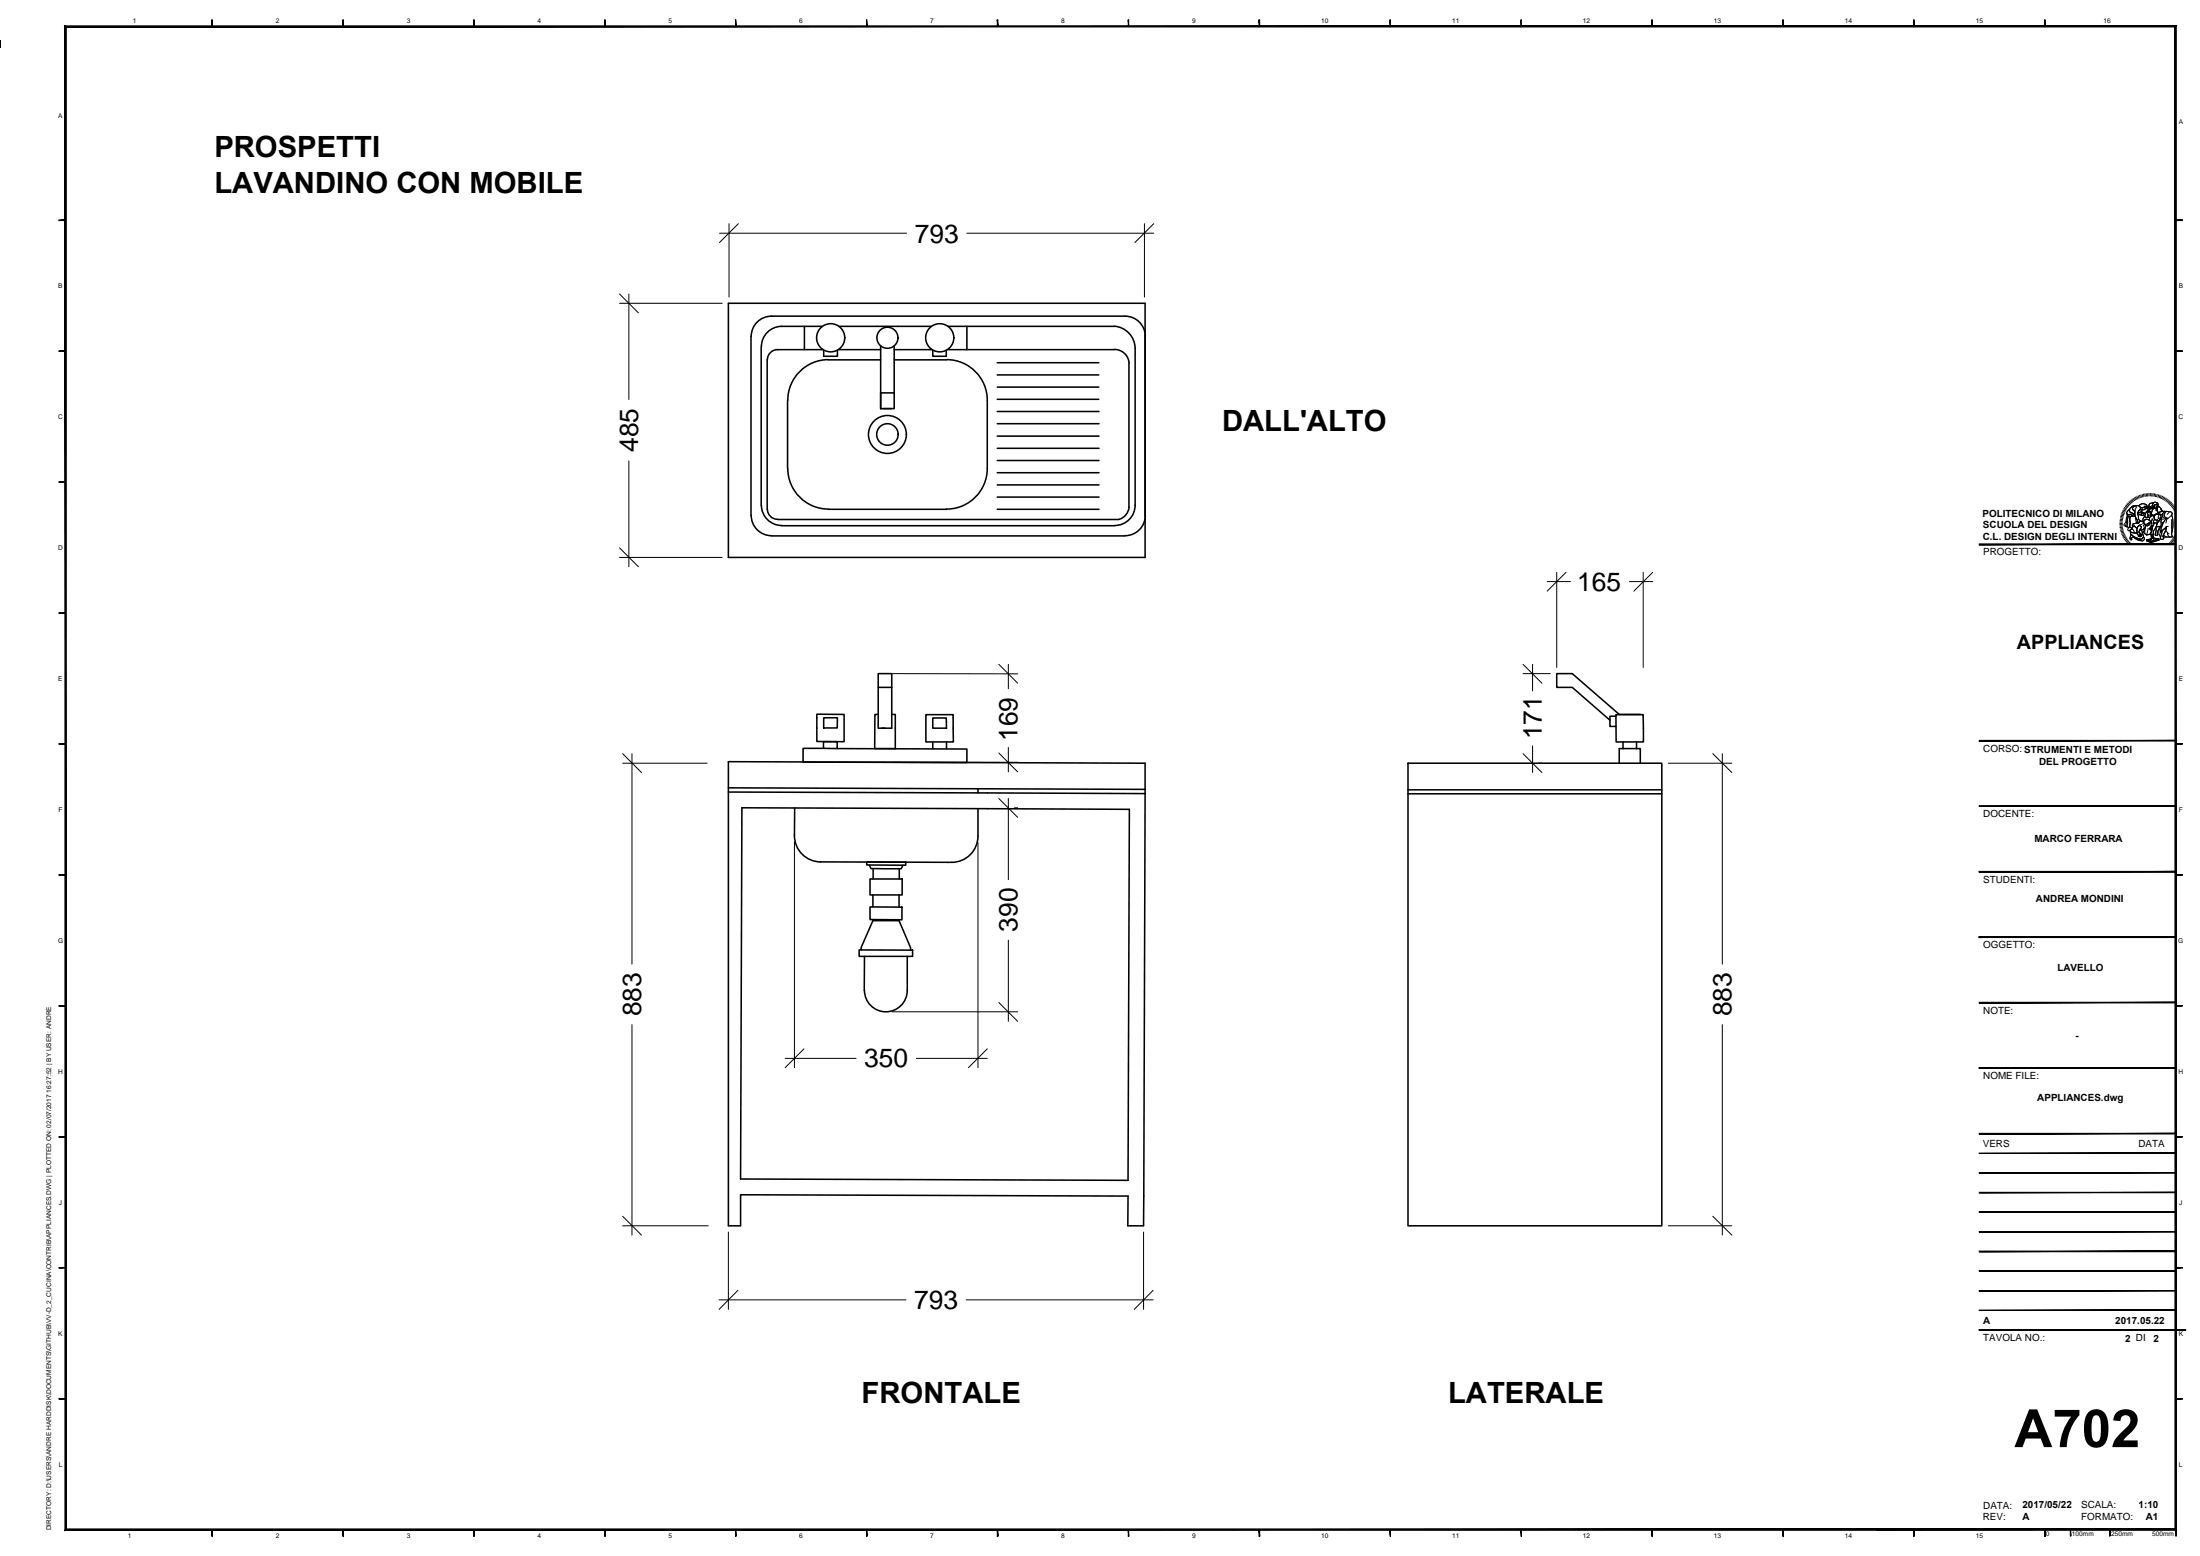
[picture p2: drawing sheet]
<svg xmlns="http://www.w3.org/2000/svg" width="420mm" height="297mm" viewBox="0 0 420 297" stroke-linecap="round" stroke-linejoin="round" font-family="sans-serif">
<!-- layer: IF-FURN -->
<g fill="none" stroke="#000" stroke-width=".3">
<path d="M139.1 57.9h79.6v48.5h-79.6zM143.4 64.2v34.2M143.5 64.2a3.9 3.9 0 0 1 3.8-3.8h67.6a3.9 3.9 0 0 1 3.8 3.8M145.4 66.2v30.3M146.5 68.7v28.5M148.5 66.7h8.6M148.5 66.7a1.93 1.93 0 0 0-1.9 2M149.3 62.3h7.7M149.3 62.3a3.9 3.9 0 0 0-3.9 3.9M150.4 76.4v13M153.6 62.3v4.4M157.3 66.9v1.1h2.6v-1.1"/>
<path d="M158.2 68.7h10M158.2 68.7a7.8 7.8 0 0 0-7.7 7.7M160.1 66.7h8.1M160.2 62.3h17.6M168.2 66v12h2.6v-12M168.2 78h.1M168.7 78h1.5M170.8 75h-2.6v3M170.8 66.7h7.1M170.8 68.7h10M178.1 66.9v1.1h2.6v-1.1M180.8 68.7a7.8 7.8 0 0 1 7.8 7.7v13a7.8 7.8 0 0 1-7.8 7.8"/>
<path d="M180.9 66.7h31.9M181.1 62.3h31.8M184.7 62.3v4.4M190.5 69.2h19.3M190.5 71.6h19.3M190.5 73.9h19.3M190.5 76.2h19.3M190.5 78.6h19.4M212.8 66.7a2.77 2.77 0 0 1 2.8 2.5v27.6a2.69 2.69 0 0 1-1.9 2.4M212.9 62.3a4.3 4.3 0 0 1 3.9 4.2M216.8 66.5v29.9a3.9 3.9 0 0 1-3.9 3.9M143.5 98.4a3.9 3.9 0 0 0 3.8 3.9"/>
<path d="M145.4 96.4a3.9 3.9 0 0 0 3.9 3.9M146.6 97.2a1.93 1.93 0 0 0 1.9 1.9M148.5 99.2h65.2M150.5 89.4a7.8 7.8 0 0 0 7.7 7.8M158.2 97.2h22.6M190.5 80.9h19.4M190.5 83.3h19.4M190.5 85.6h19.4M190.5 87.9h19.4M190.5 90.2h19.4M190.5 92.6h19.4M190.5 94.9h19.4"/>
<path d="M190.5 97.2h19.4M218.7 98.4a3.9 3.9 0 0 1-3.8 3.9M147.3 102.3h67.5M149.3 100.4h63.6M156 136.3l5.2 .1v5.2l-5.2-.1zM157.3 137h2.6v2h-2.6zM167.7 136.4h-.6l-.1 6.5h4v-6.5h-.7M167.7 131.2v-2.6h2.6v2.6M168.4 139h1.9v-7.8h-2.6v7.8h1.3M176.8 136.4h5.2l.1 5.2h-5.3zM178.1 137.1h2.6l.1 1.9h-2.7zM308.6 136.4h5.2l.1 5.2h-5.2z"/>
<path d="M308.6 136.7h-1.1v2h1.1M313.3 136.4h-4.1l-8.9-7.8h-3v2.6h3l7.2 6.3M139.1 145.4l79.6 .3-.3 88.3h-3v-5.7l-74-.2v5.9h-2.3zM139.1 151.2l79.6 .3M139.1 150.4l79.6 .3M141.7 154.2l74 .3-.3 70.8-74-.2zM151.8 154.2l-.1 5.3a5 5 0 0 0 5 5l25 .1a5 5 0 0 0 5.1-5v-5.2M157.3 142.9h-3.9v2.6l31.3 .1v-2.6l-24.8-.1M157.3 141.6h2.6v1.3h-2.6zM178.1 141.6v1.3M180.8 141.6v1.3M186.8 150.6v.8"/>
<path d="M268.9 145.7h48.5v88.3h-48.5zM268.9 150.8h48.5M268.9 151.5h48.5M309.2 145.7v-2.8h4.1v2.8M310 141.6v1.3M312.5 141.6v1.3M165.5 164.5l7.5 .1v.6l-7.5-.1zM166 165.1l.3 .7h2.9h2.9l.3-.6M166.2 173.1l6.1 .1v2.4l-6.1-.1zM166.2 167.8h6.1v3h-6.1zM166.7 175.8l-2.2 5.1v.4M166.7 175.8h5l2.2 5.1v.5"/>
<path d="M166.7 170.8v2.3M166.7 175.5v.3M166.8 165.8v2M171.7 170.8v2.3M171.7 175.6v.2M171.7 165.8v2M164.1 181.3l10.2 .1v1.2h-10.2zM165.1 182.6v6.5M173.3 182.6v6.5a4.1 4.1 0 0 1-4.1 4.1 4.1 4.1 0 0 1-4.1-4.1"/>
<circle cx="158.6" cy="64.5" r="2.69"/>
<circle cx="169.5" cy="64.5" r="2.01"/>
<circle cx="179.5" cy="64.5" r="2.69"/>
<circle cx="169.5" cy="82.9" r="3.6"/>
<circle cx="169.5" cy="82.9" r="2.05"/>
</g>
<!-- layer: G-ANNO-LOGO -->
<g fill="none" stroke="#000" stroke-width=".19">
<path d="M404.8 99.6l.5 .1M404.8 99.9h.5M404.9 99.4h.5M404.9 99.1l.5 .1M405 98.8l.4 .2M405 98.6l.5 .1M405 98.3l.6 .2M405.1 98.1l.5 .1M405.3 97.8l.4 .2M405.3 97.6l.5 .2M405.5 97.4l.4 .2M405.6 97.1l.4 .3"/>
<path d="M405.7 96.9l.4 .2M405.9 96.6l.4 .3M406 96.4l.4 .4M406.2 96.2l.4 .3M406.3 98.2h.7l.2 .2 .5-.3 .1 .4h-1.5zM406.3 98.1v.4M406.4 96l.3 .4M406.4 98.5l-.6 1.9 .3 .2M406.5 97.4l.2-.2v.4l.2 .2 .8 .3-.5 .3-.2-.2h-.7l-.2-.4zM406.6 98.5l.3 .1-.2 .4v1.7l-.6-.2 .2-.6a1.32 1.32 0 0 1 .3-1.3zM406.6 98.6h-.1a1.25 1.25 0 0 0-.1 1.2l-.3 .7 .6 .2M406.6 95.8l.3 .4"/>
<path d="M406.7 97.2a.6 .6 0 0 0-.3 1h.6l.2 .2 .5-.3M406.7 95.7l.4 .3M406.8 97a1.54 1.54 0 0 1 1.5-.5h-.2a.56 .56 0 0 0-.7 .3 .56 .56 0 0 0 .1 .7h.3l-.1 .5a.71 .71 0 0 1-.8-.1 .71 .71 0 0 1-.1-.9zM406.9 98.6l.9-.1 .1 .3a.67 .67 0 0 1 .3 .8 .67 .67 0 0 1-.8 .4l-.2 .4 .2 .1-.2 .3a.58 .58 0 0 1-.4-.9l-.1-.9zM406.9 98.6l-.2 .4 .1 1.7M407 95.5l.3 .4M407.2 95.3l.3 .4M407.3 96.9a.84 .84 0 0 1 1.5 .1l-.3 .5a.72 .72 0 0 0-.1 1 .75 .75 0 0 0 .5 1 .42 .42 0 0 0-.5 .4l-.2-.1v-.3a2.81 2.81 0 0 1-.4-2h-.3l-.3-.4zM407.4 95.2l.3 .4M407.6 95l.3 .4M407.7 98.1l-.3-.1a.65 .65 0 0 1-.6-.3 .65 .65 0 0 1 0-.7 1.21 1.21 0 0 1 2 0l-.3 .4a.78 .78 0 0 0-.1 1.1 .75 .75 0 0 0 .5 1l-.4 .1M407.8 98.5h-1.5l-.2 .2a1.9 1.9 0 0 1-.5 1.5l.2 .2"/>
<path d="M407.8 94.9l.3 .4M407.9 98.8l.2 1.1M408.1 96.8a2.35 2.35 0 0 0 .1 2.7l-.1 .1 .2 .3h.2l.1-.3M408.1 94.8l.2 .4M408.2 99.8l-.8 .2-.2 .4 .2 .1M408.3 96.5a.71 .71 0 0 0-1 .8l.4 .2M408.3 94.6l.2 .5M408.4 97.9l.6-.2 .2 .2h-.2l-.1 .3 .2 .1a.44 .44 0 0 1-.7-.4zM408.4 97.5l.3-.2 .5-.1a.65 .65 0 0 1-.8 .7l-.2 .1zM408.4 97.9a.44 .44 0 0 0 .7 .4M408.5 96.5l.5-.3 .9 .1a.22 .22 0 0 1 .2 .2 .22 .22 0 0 1-.2 .3l-.3-.2a.59 .59 0 0 1-.8 .2M408.6 96.5a1.03 1.03 0 0 1 1.5 0l-.1 .3-.3-.2a.63 .63 0 0 1-.6 .3 .63 .63 0 0 1-.5-.4z"/>
<path d="M408.6 94.6l.2 .4M408.7 96.8a.6 .6 0 0 0 1-.2l.2 .2-.2 .4-.3 .2-.2-.2-.5 .1 .1-.3zM408.9 94.5l.1 .4M408.9 99.5h.1a.88 .88 0 0 1 .6 1.4l-.2 .1M409 97.9h.6l-.2 .1v.3l-.2 .1-.3-.2zM409 97.7l.2 .2M409.1 97.5v.1l-.9 .4M409.1 94.4l.1 .5M409.2 97.2l-.3 .4M409.2 99.9l.5 .4M409.3 97.9h-.3l-.1 .3 .3 .2h.2v-.4l.2-.1-.4 .1M409.4 99.5a.72 .72 0 0 1 .9-.3l.3 .2 .2 .4h-.4l-.6 .4h-.2z"/>
<path d="M409.4 99.6a.73 .73 0 0 1 .7-.4 .73 .73 0 0 1 .7 .6l-1.1 .3M409.4 94.3v.5M409.5 97.2h.1M409.6 98.6l-.4 .5v.5M409.6 96.9l.1 .1M409.6 94.3l.1 .5M409.6 96.9v.1M409.9 97.1l.3-.2 .3 .1v-.1l.1 .1a.32 .32 0 0 1-.2 .3 .32 .32 0 0 1-.4-.2zM409.9 96.8l-.2 .3-.3 .3-.2-.2-.5 .1M409.9 94.2l.1 .5M409.9 97.7a.61 .61 0 0 1 .7-.1 .61 .61 0 0 1 .3 .6 .17 .17 0 0 1 0 .3 .17 .17 0 0 1-.2 0l-.1-.2a.4 .4 0 0 0 .1-.6 .4 .4 0 0 0-.7 .1 .71 .71 0 0 1 .1 1l-.4-.1a.24 .24 0 0 1-.1-.2 .24 .24 0 0 1 .1-.2zM410.1 97.7a.54 .54 0 0 1 .6 .1 .54 .54 0 0 1 .1 .7l-.2 .2h-.4z"/>
<path d="M410.2 94.2v.5M410.2 96.9l.2-.3 .3 .1 .1 .4h-.2M410.3 96.7h.4l.1 .4h-.2l-.1-.2v.1l-.3-.1zM410.3 100l.1 .1M410.3 97.8h.1M410.4 97.8l-.1 .1M410.4 94.2v.5M410.5 97l-.3-.1-.3 .2h.1a.27 .27 0 0 0 .4 .2 .27 .27 0 0 0 .1-.4v.2M410.5 98.8v.5M410.5 99.9v.2a.36 .36 0 0 1-.3 .3 .36 .36 0 0 1-.4-.2M410.5 97.7l.3 .2h-.2M410.7 97.8l-.4-.2-.3 .2a.65 .65 0 0 1 0 1 .32 .32 0 0 1-.3-.2 .32 .32 0 0 1 0-.4 .58 .58 0 0 1 .5-.7 .58 .58 0 0 1 .7 .6 .22 .22 0 0 1 .1 .3 .22 .22 0 0 1-.3 .1v-.2"/>
<path d="M410.7 94.2v.5M410.7 98l-.1 .1M410.8 97.9v.3l-.6 .1M410.8 98.5l-.2 .2h-.4M410.8 97.1l.2-.1 .1 .3-.3 .6M410.9 96.7l.1 .4M410.9 98.2l-.1-.3 .3-.6-.1-.3-.2 .1v-.2l-.3-.3a.45 .45 0 0 1 .1-.5 .45 .45 0 0 1 .6 0 .98 .98 0 0 0 0 1.1l.1-.4 .2 .3 .4-.1-.1 .4h.1l.3 .5-.8 .5M411 94.2l-.1 .5M411 98.4l.4 .2M411 99l-.1 1M411.1 99.9l-.3 .3v.3M411.2 99l-.3 .7"/>
<path d="M411.2 96l-.4 .1a.44 .44 0 0 0-.4 .5M411.2 94.2l-.1 .5M411.3 96.8l.2 .3 .3-.1M411.4 95.9a.57 .57 0 0 1 .7 .1 .57 .57 0 0 1 0 .7l-.1 .6-.2 .2 .2-.9-.1-.4-.1 .1a1 1 0 0 0-.6 .9 1.09 1.09 0 0 1 .2-1.3zM411.4 95.9a.55 .55 0 0 1 .6 .1 .55 .55 0 0 1 .1 .7l-.1 .6-.2 .2 .2-.9a.37 .37 0 0 0-.4-.3 .37 .37 0 0 0-.3 .4l-.1 .5a1.09 1.09 0 0 1 .2-1.3zM411.4 98.4a1.23 1.23 0 0 1 1.5 0 .99 .99 0 0 1-.8 1 .54 .54 0 0 1-.7-.4zM411.4 99.9l.7-.1-.4 .9-.5 .7 .1 .5-.5 .5a2.47 2.47 0 0 1 .3-1.6zM411.4 96.6h.2M411.4 99.9l-.2 .3a5.9 5.9 0 0 0-.4 2.7v.2l.3-.8 .3 .7-.2-1-.3 .5M411.5 99.1l-.2 .5 .1 .3 .8-.2 .3-.4M411.5 94.3l-.1 .5M411.5 96.6v.1"/>
<path d="M411.5 96.9l.1 .1M411.5 96.3l.2 .1 .2-.2 .1 .4-.1 .4-.3 .1a.38 .38 0 0 1-.3-.4 .38 .38 0 0 1 .2-.4zM411.5 96.8l.1 .1M411.7 94.3l-.1 .5M411.8 96.7l.1 .1M411.8 96.8h.1M411.9 97.4l.3 .5M412 94.4l-.1 .5M412 99.2h.1M412.1 97.9l.6-.2 .7-.1-.5 .7zM412.1 99.8l-.4 .9-.5 .7v.7M412.1 96.6l.4 .3 .5 .7-.6 .2a.67 .67 0 0 1-.3-1.1z"/>
<path d="M412.1 99.2h-.2M412.2 96.6l.3 .3 .3 .5M412.2 99.4h-.1M412.3 94.4l-.2 .5M412.5 94.5l-.1 .5M412.6 99.1h.2l-.1 1.3-.9 .2 .2-.8zM412.6 97.3l.4 .3M412.6 98.9l-.1 .3M412.6 98.2l.3 .1 .1 .2M412.7 94.6l-.1 .5M412.8 99.1l-.1 1.4-.2 .3a1.21 1.21 0 0 0 .1 1.6M412.9 98.3a.81 .81 0 0 1 1.3-.6 .42 .42 0 0 1 .6 .2 .42 .42 0 0 1-.2 .6l-.2 .2a.83 .83 0 0 1-1.4-.2"/>
<path d="M413 98.5l-.3 .4a.62 .62 0 0 1-.8 .5l-.1-.1a.67 .67 0 0 1-.4-1 .67 .67 0 0 1 1.1-.1l.1 .2a.43 .43 0 0 1-.4 .6l.1-.6a.54 .54 0 0 0-.6-.2 .54 .54 0 0 0-.3 .5M413 99.7v.4M413 94.7l-.2 .5M413.3 94.9l-.3 .4M413.3 99l-.6 .1M413.5 95l-.3 .4M413.5 97.6l-1.1 .2-.4 .2M413.6 99a5.1 5.1 0 0 0-1 2.6l1.1-1 .4-.1M413.7 97.6l.5 .2a.39 .39 0 0 1 .5 .1 .39 .39 0 0 1 0 .5l.3 .8a7.1 7.1 0 0 1-.3 2.8l.3 .5h-1.9l.7-1.9-1.2 1a5.4 5.4 0 0 1 1-2.6h.4l-.2-.1a.58 .58 0 0 1-.5-.7zM413.7 97.6l-.4 .6a.68 .68 0 0 0 .7 .8M413.7 95.1l-.3 .4M413.9 99l-.3 .9"/>
<path d="M413.9 95.3l-.3 .4M414.1 95.4l-.2 .4M414.1 97.9l-.2 .3M414.4 95.6l-.4 .4M414.6 95.8l-.4 .4M414.7 98.4a6.3 6.3 0 0 1 0 3.5l.3 .6h-1.9M414.7 99.2l.1 2.5M414.7 96l-.3 .3M414.9 96.2l-.4 .3M415.1 96.4l-.4 .3M415.2 96.6l-.4 .3M415.4 96.8l-.4 .3"/>
<path d="M415.5 97.1l-.4 .2M415.7 97.3l-.5 .2M415.8 99.9h.5M415.8 99.6h.5M415.8 97.5l-.5 .2M415.9 97.8l-.5 .1M416 98l-.5 .2M416.1 98.3l-.5 .1M416.1 98.5l-.4 .2M416.2 98.8l-.5 .1M416.3 99l-.5 .1M416.3 99.3l-.5 .1"/>
<path d="M405.3 100.1l-.5 .1M405.4 100.4h-.5M405.4 100.7h-.5M405.4 100.9l-.5 .1M405.5 101.1l-.5 .1M405.6 101.4l-.6 .1M405.6 101.6l-.5 .2M405.7 101.8l-.5 .2M405.8 102.1l-.5 .2M405.9 102.3l-.5 .2M406 102.5l-.4 .2M406.1 102.7l-.4 .3"/>
<path d="M406.3 102.9l-.5 .3M406.4 103.1l-.4 .3M406.6 103.3l-.4 .3M406.7 103.5l-.3 .3M406.8 101.2a1.03 1.03 0 0 0 1.3 .4M406.9 101.5l.2 .1a1.04 1.04 0 0 0 1 0v.3l.3 .3v.2l.2-.2 .2 .2-.2-.3 .3 .3-.1-.3h.3l-.6-.4 .2-.6a.52 .52 0 0 1 .5 .6 .7 .7 0 0 1 .2 .8 .7 .7 0 0 1-.7 .4h-.1a2.58 2.58 0 0 1-1.7-1.2zM406.9 101.5a1.38 1.38 0 0 1-.2 1.2l.1 .2a.17 .17 0 0 0 .2 .2 .17 .17 0 0 0 .2-.2h-.2a.35 .35 0 0 1 .3-.3 .35 .35 0 0 1 .4 .2l.7 .4h.5a.44 .44 0 0 0 .6-.2 .44 .44 0 0 0-.1-.5M406.9 103.7l-.4 .3M407 102l.3 .3a1.85 1.85 0 0 0 1.9 .5l.1-.3a.41 .41 0 0 1 .2 .6 .41 .41 0 0 1-.6 .1l-.9-.3a.61 .61 0 0 0-.9-.2l.1 .2a.17 .17 0 0 1-.2 .2 .17 .17 0 0 1-.2-.2zM407 102l.9 .6 1 .5M407.1 103.8l-.4 .4M407.1 100.8a.38 .38 0 0 0-.5 0 .38 .38 0 0 0 0 .5l.1-.1a.48 .48 0 0 1 .5-.1 .48 .48 0 0 1 .4 .4"/>
<path d="M407.2 104l-.2 .4M407.3 100.1l.9-.3 .3 .1a.39 .39 0 0 1 .2-.4 .39 .39 0 0 1 .4 .1 .81 .81 0 0 1 .6 .9 .81 .81 0 0 1-1 .6l.2-.3a.36 .36 0 0 0-.1-.4 .36 .36 0 0 0-.4 0l-.3 .5-.5-.5-.2 .1-.1-.1zM407.3 100.6l.3-.2a.78 .78 0 0 1 .4 1.3l-.2 .1a.85 .85 0 0 1-1-.6l.2-.2 .2 .1v-.3zM407.5 104.1l-.3 .4M407.5 100.3l.6 .6M407.6 100.4l-.4 .4v.2M407.6 104.3l-.2 .4M407.8 104.4l-.2 .4M408.1 104.5l-.3 .5M408.3 104.6l-.2 .5M408.4 100.4a.36 .36 0 0 1 .4 0 .36 .36 0 0 1 .1 .4l-.4 .9 .6 .5-.3-.1 .1 .3-.3-.3 .1 .4-.1-.3-.2 .2v-.1a1.26 1.26 0 0 1 0-1.9zM408.5 104.8l-.2 .4"/>
<path d="M408.7 104.8l-.1 .5M408.9 104.9l-.1 .5M409 101.2l.2 .5a.7 .7 0 0 1 .2 .8 .7 .7 0 0 1-.7 .4h-.1M409.1 100.1l-.6 .2M409.2 105l-.1 .5M409.3 100.2a.54 .54 0 0 1 .1 .7 .54 .54 0 0 1-.7 .2M409.4 101.6l.6 .5M409.4 105.1l-.1 .4M409.6 101.2v.7M409.7 100.1l.8-.3v.3a.43 .43 0 0 1-.4 .3 .43 .43 0 0 1-.4-.3zM409.7 105.1l-.1 .5M409.7 100.1a.45 .45 0 0 0 .5 .2 .45 .45 0 0 0 .3-.4l.3-.1-.2-.4-.4-.2-.4-.1-.4 .6-.2-.1 .2-.8 .2-.2 .2 .1h.8l.3-.2v-.3l.5 .2 .1 .7-.2 .5 .1 .3-.2 .4a.51 .51 0 0 0-.5 .6h-.2l.2 .2 .1-.1v.3l.2-.2-.2 .9-.2-.1a.64 .64 0 0 1-1 0l-.3-.3 .3-.4 .1-.8"/>
<path d="M409.7 100.7l-.1 .5-.4 .6M409.8 100.2l-.1 .1M409.9 105.1l-.1 .5M410 103.1l1.4-.4 .9 .2-1.5 .4zM410 103.1l.8 .2v.2l-.8-.2zM410.2 105.1l-.1 .5M410.2 100.9l-.2 1.2 .8-.1M410.2 100.3h.1M410.3 100.2h.1M410.3 100v.1M410.4 105.2v.5M410.5 100.9h.2a.51 .51 0 0 1 .5-.6l-.3 1-.1-.3-.1 .1z"/>
<path d="M410.6 105.2v.5M410.8 103.3l1.5-.4v.2l-1.5 .5zM410.8 103.3v.2M410.9 100.4h.1M410.8 100.9v.4l.2-.2M410.8 100.7l.1 .2 .1-.2M410.9 105.2v.4M411.1 102.1l.1-.1 .1 .8-.2-.5-.3 .6zM411.1 105.1l.1 .5M411.2 100.3a.51 .51 0 0 0-.5 .6h-.2l.2 .2 .1-.1M411.4 105.1v.5M411.6 105.1l.1 .5"/>
<path d="M411.8 100.6l.6-.1-.2 .6a.77 .77 0 0 0-.1 1h-.5zM411.9 105l.1 .5M412.1 105l.1 .4M412.3 102.9v.2l-1.5 .5-.8-.3v-.2l.8 .2 1.5-.4a4.7 4.7 0 0 0-2.3 .2M412.3 104.9l.2 .5M412.5 104.8l.2 .5M412.7 100.5l-.9 .1-.2 1.1a.32 .32 0 0 0 0 .4 .32 .32 0 0 0 .5 0 .87 .87 0 0 1 .2-1.1l.1-.5M412.7 101.5l-.1 .2 .2 .1M412.7 104.7l.3 .4M412.9 101.3l.9-.7-.1 .5-.6 1.2 .2 .5a.33 .33 0 0 1-.5 .2 .33 .33 0 0 1-.2-.4zM413 104.6l.2 .5M413.2 104.5l.3 .4"/>
<path d="M413.3 102.2l.5 .3M413.4 104.3l.3 .5M413.6 104.2l.3 .4M413.6 101.3l.6 .7M413.8 100.6l-.7 1.9a.3 .3 0 0 1 .1 .4 .3 .3 0 0 1-.5 0h-.1v-.2l.3-1.4M413.8 104l.3 .5M413.9 101.7l.1 .4 .4 .4M414 103.9l.3 .4M414.2 103.7l.3 .4M414.4 103.6l.3 .3M414.5 103.4l.4 .3M414.7 103.2l.4 .3"/>
<path d="M414.8 103l.4 .3M415 102.8l.4 .3M415.1 102.6l.4 .3M415.2 102.4l.5 .2M415.3 102.2l.5 .2M415.4 102l.5 .1M415.5 101.7l.5 .2M415.6 101.5l.5 .1M415.7 101.2l.4 .2M415.7 101l.5 .1M415.8 100.8l.5 .1M415.8 100.1h.5"/>
<path d="M415.8 100.5l.5 .1M415.8 100.3h.5"/>
</g>
<!-- layer: G-ANNO-TTLB -->
<g fill="#fff" stroke="#fff" stroke-width=".19">
<path d="M396.7 103.9l23.1 3.2-4.3-3.2zM396.7 103.9l23.1 3.2h-23.1z"/>
<path d="M415.5 93h4.3l-4.3 10.9zM419.8 93l-4.3 10.9 4.3 3.2z"/>
</g>
<path d="M396.7 103.9h18.8v-10.9h4.3v14.1h-23.1z" fill="none" stroke="#fff" stroke-width=".19"/>
<g fill="#000" stroke="#000" stroke-width=".19">
<path d="M0 7.8l.1 1.2zM0 7.8l.1 1.2z"/>
<path d="M12.4 4.9l.3 287v-286.7zM12.4 4.9l.3 287-.3 .2zM12.7 291.9l-.3 .2 403-.2zM12.4 292.1l403-.2 .2 .2zM415.4 5.2v286.7l.2 .2zM415.4 5.2l.2-.3v287.2zM12.7 5.2h402.7l.2-.3zM12.4 4.9h403.2l-402.9 .3z"/>
<path d="M40.5 3.8l.1 1.3zM40.5 3.8l.1 1.3z"/>
<path d="M65.5 3.8l.1 1.3zM65.5 3.8l.1 1.3z"/>
<path d="M90.5 3.8l.1 1.3zM90.5 3.8l.1 1.3z"/>
<path d="M115.5 3.8l.1 1.3zM115.5 3.8l.1 1.3z"/>
<path d="M140.5 3.8v1.3zM140.5 3.8v1.3z"/>
<path d="M165.5 3.8l.1 1.3zM165.5 3.8l.1 1.3z"/>
<path d="M190.5 3.8l.1 1.3v-1.3zM190.5 3.8l.1 1.3h-.1z"/>
<path d="M215.5 3.8l.1 1.3zM215.5 3.8l.1 1.3z"/>
<path d="M240.5 3.8l.1 1.3v-1.3zM240.5 3.8l.1 1.3h-.1z"/>
<path d="M265.5 3.8l.1 1.3zM265.5 3.8l.1 1.3z"/>
<path d="M290.5 3.8l.1 1.3zM290.5 3.8l.1 1.3z"/>
<path d="M315.5 3.8l.1 1.3zM315.5 3.8l.1 1.3z"/>
<path d="M340.5 3.8l.1 1.3zM340.5 3.8l.1 1.3z"/>
<path d="M365.5 3.8v1.3zM365.5 3.8v1.3z"/>
<path d="M390.5 3.8l.1 1.3zM390.5 3.8l.1 1.3z"/>
<path d="M11.3 42.1h1.2v-.1zM11.3 42h1.2l-1.2 .1z"/>
<path d="M415.5 42.1h1.3v-.1zM415.5 42h1.3l-1.3 .1z"/>
<path d="M11.3 67.1l1.2-.1zM11.3 67h1.2z"/>
<path d="M415.5 67.1l1.3-.1zM415.5 67h1.3z"/>
<path d="M11.3 92.1l1.2-.1zM11.3 92h1.2z"/>
<path d="M415.5 92.1l1.3-.1zM415.5 92h1.3z"/>
<path d="M11.3 117.1l1.2-.1zM11.3 117h1.2z"/>
<path d="M378 104h37.5v-.2zM378 103.8h37.5l-37.5 .2z"/>
<path d="M415.5 117.1l1.3-.1zM415.5 117h1.3z"/>
<path d="M11.3 142.1l1.2-.1zM11.3 142h1.2z"/>
<path d="M378 154h37.5v-.2zM378 153.8h37.5l-37.5 .2z"/>
<path d="M378 141.5h37.5v-.2zM378 141.3h37.5l-37.5 .2z"/>
<path d="M415.5 142.1l1.3-.1zM415.5 142h1.3z"/>
<path d="M11.3 167.1l1.2-.1zM11.3 167h1.2z"/>
<path d="M378 166.4v.1l37.5-.1zM378 166.5l37.5-.1v.1z"/>
<path d="M378 178.8v.2l37.5-.2zM378 179l37.5-.2v.2z"/>
<path d="M378 178.8v.2l37.5-.2zM378 179l37.5-.2v.2z"/>
<path d="M378 178.8v.2l37.5-.2zM378 179l37.5-.2v.2z"/>
<path d="M378 178.8v.2l37.5-.2zM378 179l37.5-.2v.2z"/>
<path d="M378 166.5h37.5v-.1zM378 166.4h37.5l-37.5 .1z"/>
<path d="M415.5 167.1l1.3-.1zM415.5 167h1.3z"/>
<path d="M11.3 192.1l1.2-.1zM11.3 192h1.2z"/>
<path d="M378 191.3v.2l37.5-.2zM378 191.5l37.5-.2v.2z"/>
<path d="M415.5 192.1l1.3-.1zM415.5 192h1.3z"/>
<path d="M11.3 217.1l1.2-.1zM11.3 217h1.2z"/>
<path d="M378 203.8v.1l37.5-.1zM378 203.9l37.5-.1v.1z"/>
<path d="M378 203.8v.1l37.5-.1zM378 203.9l37.5-.1v.1z"/>
<path d="M378 216.4v.1l37.5-.1zM378 216.5l37.5-.1v.1z"/>
<path d="M415.5 217.1l1.3-.1zM415.5 217h1.3z"/>
<path d="M378 238.8v.2l37.5-.2zM378 239l37.5-.2v.2z"/>
<path d="M378 235.1h37.5zM378 235.2l37.5-.1z"/>
<path d="M378 231.3h37.5zM378 231.4l37.5-.1z"/>
<path d="M378 227.6h37.5zM378 227.7l37.5-.1z"/>
<path d="M378 223.8h37.5zM378 223.9l37.5-.1z"/>
<path d="M378 220.1h37.5zM378 220.2l37.5-.1z"/>
<path d="M11.3 242h1.2zM11.3 242h1.2z"/>
<path d="M378 253.8v.1l37.5-.1zM378 253.9l37.5-.1v.1z"/>
<path d="M378 253.8v.1l37.5-.1zM378 253.9l37.5-.1v.1z"/>
<path d="M378 250.1h37.5zM378 250.2l37.5-.1z"/>
<path d="M378 246.4h37.5zM378 246.5l37.5-.1z"/>
<path d="M378 242.6h37.5zM378 242.7l37.5-.1z"/>
<path d="M415.5 242h1.3zM415.5 242h1.3z"/>
<path d="M415.5 242h1.3zM415.5 242h1.3z"/>
<path d="M415.5 253.9h1.9v-.1zM415.5 253.8h1.9l-1.9 .1z"/>
<path d="M415.5 253.9h1.9v-.1zM415.5 253.8h1.9l-1.9 .1z"/>
<path d="M11.3 267.1l1.2-.1zM11.3 267h1.2z"/>
<path d="M415.5 267.1l1.3-.1zM415.5 267h1.3z"/>
<path d="M415.5 267.1l1.3-.1zM415.5 267h1.3z"/>
<path d="M40.5 292l.1 1.3zM40.5 292l.1 1.3z"/>
<path d="M65.5 292l.1 1.3zM65.5 292l.1 1.3z"/>
<path d="M90.5 292l.1 1.3zM90.5 292l.1 1.3z"/>
<path d="M115.5 292l.1 1.3zM115.5 292l.1 1.3z"/>
<path d="M140.5 292v1.3zM140.5 292v1.3z"/>
<path d="M165.5 292l.1 1.3zM165.5 292l.1 1.3z"/>
<path d="M190.5 292l.1 1.3v-1.3zM190.5 292l.1 1.3h-.1z"/>
<path d="M215.5 292l.1 1.3zM215.5 292l.1 1.3z"/>
<path d="M240.5 292l.1 1.3v-1.3zM240.5 292l.1 1.3h-.1z"/>
<path d="M265.5 292l.1 1.3zM265.5 292l.1 1.3z"/>
<path d="M290.5 292l.1 1.3zM290.5 292l.1 1.3z"/>
<path d="M315.5 292l.1 1.3zM315.5 292l.1 1.3z"/>
<path d="M340.5 292l.1 1.3zM340.5 292l.1 1.3z"/>
<path d="M358.3 292h30zM358.3 292h30z"/>
<path d="M365.5 292v1.3zM365.5 292v1.3z"/>
<path d="M390.5 292l.1 1.3zM390.5 292l.1 1.3z"/>
<path d="M390.5 292l.1 1.3zM390.5 292l.1 1.3z"/>
<path d="M395.4 292l.1 1.2zM395.4 292l.1 1.2z"/>
<path d="M402.9 292l.1 1.2zM402.9 292l.1 1.2z"/>
<path d="M415.5 292l.1 1.2zM415.5 292l.1 1.2z"/>
</g>
<!-- layer: A-ANNO SYMB -->
<g fill="none" stroke="#000" stroke-width=".19">
<path d="M118.3 57.9h19.6M118.3 56.1l3.6 3.6M120.1 56.1v20.2M137.4 44.5h35.7M139.2 42.7v14M141 42.7l-3.6 3.6M184.7 44.5h35.6M218.6 42.7v14M220.3 42.7l-3.6 3.6M120.1 88v20.2M118.3 106.4h19.6M118.3 104.6l3.6 3.6"/>
<path d="M295.5 111h4.4M297.3 109.2v18.2M299.1 109.2l-3.6 3.6M311.2 111h4.4M313.8 109.2v18.2M315.6 109.2l-3.6 3.6M170.2 128.6h24.2M190.8 126.8l3.6 3.6M192.6 126.8v4.7M290.9 128.6h5.2M290.9 126.8l3.6 3.6M292.7 126.8v5.1"/>
<path d="M118.9 145.7h16.1M118.9 143.9l3.6 3.6M120.7 143.9v40.2M170.2 145.5h24.2M190.8 143.7l3.6 3.6M190.8 152.4l3.6 3.6M192.6 142.7v4.6M192.6 152.4v15.5M193.8 154.2h.6M290.9 143.9l3.6 3.6M292.7 142.4v5.1M293.9 145.7h.6"/>
<path d="M318.6 145.7h12.2M327.1 143.9l3.7 3.6M328.9 143.9v40.2M151.7 160.7v43.1M186.8 160.8v43M192.6 179.5v15.5M120.7 195.6v40.2M170.3 193.2h24.1M190.8 191.4l3.6 3.6M328.9 195.6v40.2M149.9 202h13.6M153.5 200.2l-3.6 3.6"/>
<path d="M175 202h13.6M188.6 200.2l-3.6 3.6M118.9 234h16.4M118.9 232.2l3.6 3.6M139.1 235.2v14.8M218.4 235.2v14.8M318.6 234h12.2M327.1 232.2l3.7 3.6M137.3 248.1h35.7M140.9 246.3l-3.6 3.7M184.5 248.1h35.7M220.2 246.3l-3.6 3.7"/>
</g>
<g fill="#fff" stroke="#fff" stroke-width=".19">
<path d="M117.9 77.7v8.9h4.4zM117.9 77.7h4.4v8.9z"/>
<path d="M118.5 185.5v8.7h4.4zM118.5 185.5h4.4v8.7z"/>
<path d="M174.5 245.9v4.4l8.6-4.4zM174.5 250.3l8.6-4.4v4.4z"/>
<path d="M174.6 42.3v4.4l8.6-4.4zM174.6 46.7l8.6-4.4v4.4z"/>
<path d="M190.4 132.9v8.4h4.4zM190.4 132.9h4.4v8.4z"/>
<path d="M301.4 108.9v4.3l8.4-4.3zM301.4 113.2l8.4-4.3v4.3z"/>
<path d="M290.5 133.3v7.7h4.4zM290.5 133.3h4.4v7.7z"/>
<path d="M190.4 169.4v8.6h4.4zM190.4 169.4h4.4v8.6z"/>
<path d="M164.9 199.8v4.4l8.7-4.4zM164.9 204.2l8.7-4.4v4.4z"/>
<path d="M326.7 185.5v8.7h4.4zM326.7 185.5h4.4v8.7z"/>
</g>
<text font-size="10.1" x="384.7" y="276.3">A702</text>
<g font-size="5.6">
<text x="40.9" y="30">PROSPETTI</text>
<text x="40.9" y="36.8">LAVANDINO CON MOBILE</text>
<text x="233.4" y="82.3">DALL'ALTO</text>
<text x="164.5" y="267.8">FRONTALE</text>
<text x="276.6" y="267.9">LATERALE</text>
</g>
<g font-size="5">
<text x="174.7" y="46.3">793</text>
<text x="121.9" y="86.3" transform="rotate(-90 121.9 86.3)">485</text>
<text x="301.2" y="112.8">165</text>
<text x="194.4" y="141.4" transform="rotate(-90 194.4 141.4)">169</text>
<text x="294.5" y="141.2" transform="rotate(-90 294.5 141.2)">171</text>
<text x="194.4" y="177.9" transform="rotate(-90 194.4 177.9)">390</text>
<text x="122.5" y="194" transform="rotate(-90 122.5 194)">883</text>
<text x="330.7" y="194" transform="rotate(-90 330.7 194)">883</text>
<text x="165.1" y="203.8">350</text>
<text x="174.6" y="249.9">793</text>
</g>
<text font-size="3.8" x="385.2" y="124">APPLIANCES</text>
<g font-size="1.9">
<text x="378.6" y="98.6">POLITECNICO DI MILANO</text>
<text x="378.7" y="100.9">SCUOLA DEL DESIGN</text>
<text x="378.7" y="103.2">C.L. DESIGN DEGLI INTERNI</text>
<text x="378.8" y="106">PROGETTO:</text>
<text x="378.8" y="143.5">CORSO: STRUMENTI E METODI</text>
<text x="389.4" y="146.1">DEL PROGETTO</text>
<text x="378.8" y="156">DOCENTE:</text>
<text x="388.5" y="160.8">MARCO FERRARA</text>
<text x="378.8" y="168.5">STUDENTI:</text>
<text x="388.8" y="172.1">ANDREA MONDINI</text>
<text x="378.8" y="181">OGGETTO:</text>
<text x="392.9" y="185.3">LAVELLO</text>
<text x="378.8" y="193.5">NOTE:</text>
<text x="396.4" y="198.3">-</text>
<text x="378.8" y="206">NOME FILE:</text>
<text x="389.1" y="210.1">APPLIANCES.dwg</text>
<text x="378.7" y="218.9">VERS</text>
<text x="408.4" y="218.9">DATA</text>
<text x="378.8" y="256.1">TAVOLA NO.:</text>
<text x="378.8" y="252.7">A</text>
<text x="404" y="252.7">2017.05.22</text>
<text x="405.9" y="256.1">2 DI</text>
<text x="411.3" y="256.1">2</text>
<text x="378.8" y="288">DATA:</text>
<text x="386.2" y="287.9">2017/05/22</text>
<text x="397.5" y="287.9">SCALA:</text>
<text x="408.4" y="287.9">1:10</text>
<text x="378.7" y="290.2">REV:</text>
<text x="386.2" y="290.2">A</text>
<text x="397.5" y="290.2">FORMATO:</text>
<text x="409.8" y="290.2">A1</text>
</g>
<g font-size="1.3">
<text x="25.4" y="4.5">1</text>
<text x="52.7" y="4.5">2</text>
<text x="77.7" y="4.5">3</text>
<text x="102.7" y="4.5">4</text>
<text x="127.7" y="4.5">5</text>
<text x="152.7" y="4.5">6</text>
<text x="177.7" y="4.5">7</text>
<text x="202.6" y="4.5">8</text>
<text x="227.7" y="4.5">9</text>
<text x="252.3" y="4.5">10</text>
<text x="277.3" y="4.5">11</text>
<text x="302.3" y="4.5">12</text>
<text x="327.3" y="4.5">13</text>
<text x="352.3" y="4.5">14</text>
<text x="377.3" y="4.5">15</text>
<text x="401.7" y="4.5">16</text>
<text x="11.1" y="22.5">A</text>
<text x="416.1" y="23.7">A</text>
<text x="11.1" y="55">B</text>
<text x="416.1" y="55">B</text>
<text x="11.1" y="80">C</text>
<text x="416.1" y="80">C</text>
<text x="11.1" y="105">D</text>
<text x="416.1" y="105">D</text>
<text x="11.1" y="130">E</text>
<text x="416.1" y="130">E</text>
<text x="11.2" y="155">F</text>
<text x="416.1" y="155">F</text>
<text x="11.1" y="180">G</text>
<text x="416" y="180">G</text>
<text x="11.1" y="205">H</text>
<text x="416.1" y="205">H</text>
<text x="11.3" y="230">J</text>
<text x="416.2" y="230">J</text>
<text x="11.1" y="255">K</text>
<text x="416.1" y="255">K</text>
<text x="11.2" y="280">L</text>
<text x="416.1" y="280">L</text>
<text x="9.8" y="292.1" transform="rotate(-90 9.8 292.1)">DIRECTORY: D:\USERS\ANDRE HARDDISK\DOCUMENTS\GITHUB\VV-D_2_CUCINA\CONTRIB\APPLIANCES.DWG | PLOTTED ON: 02/07/2017 16:27:52 | BY USER: ANDRE</text>
<text x="24.4" y="293.7">1</text>
<text x="52.7" y="293.7">2</text>
<text x="77.7" y="293.7">3</text>
<text x="102.7" y="293.7">4</text>
<text x="127.7" y="293.7">5</text>
<text x="152.7" y="293.7">6</text>
<text x="177.7" y="293.7">7</text>
<text x="202.6" y="293.7">8</text>
<text x="227.7" y="293.7">9</text>
<text x="252.3" y="293.7">10</text>
<text x="277.3" y="293.7">11</text>
<text x="302.3" y="293.7">12</text>
<text x="327.3" y="293.7">13</text>
<text x="352.3" y="293.7">14</text>
<text x="377.3" y="293.7">15</text>
<text x="390.7" y="293.2">0</text>
<text x="395.7" y="293.2">100mm</text>
<text x="403.2" y="293.2">250mm</text>
<text x="411" y="293.2">500mm</text>
</g>
</svg>
